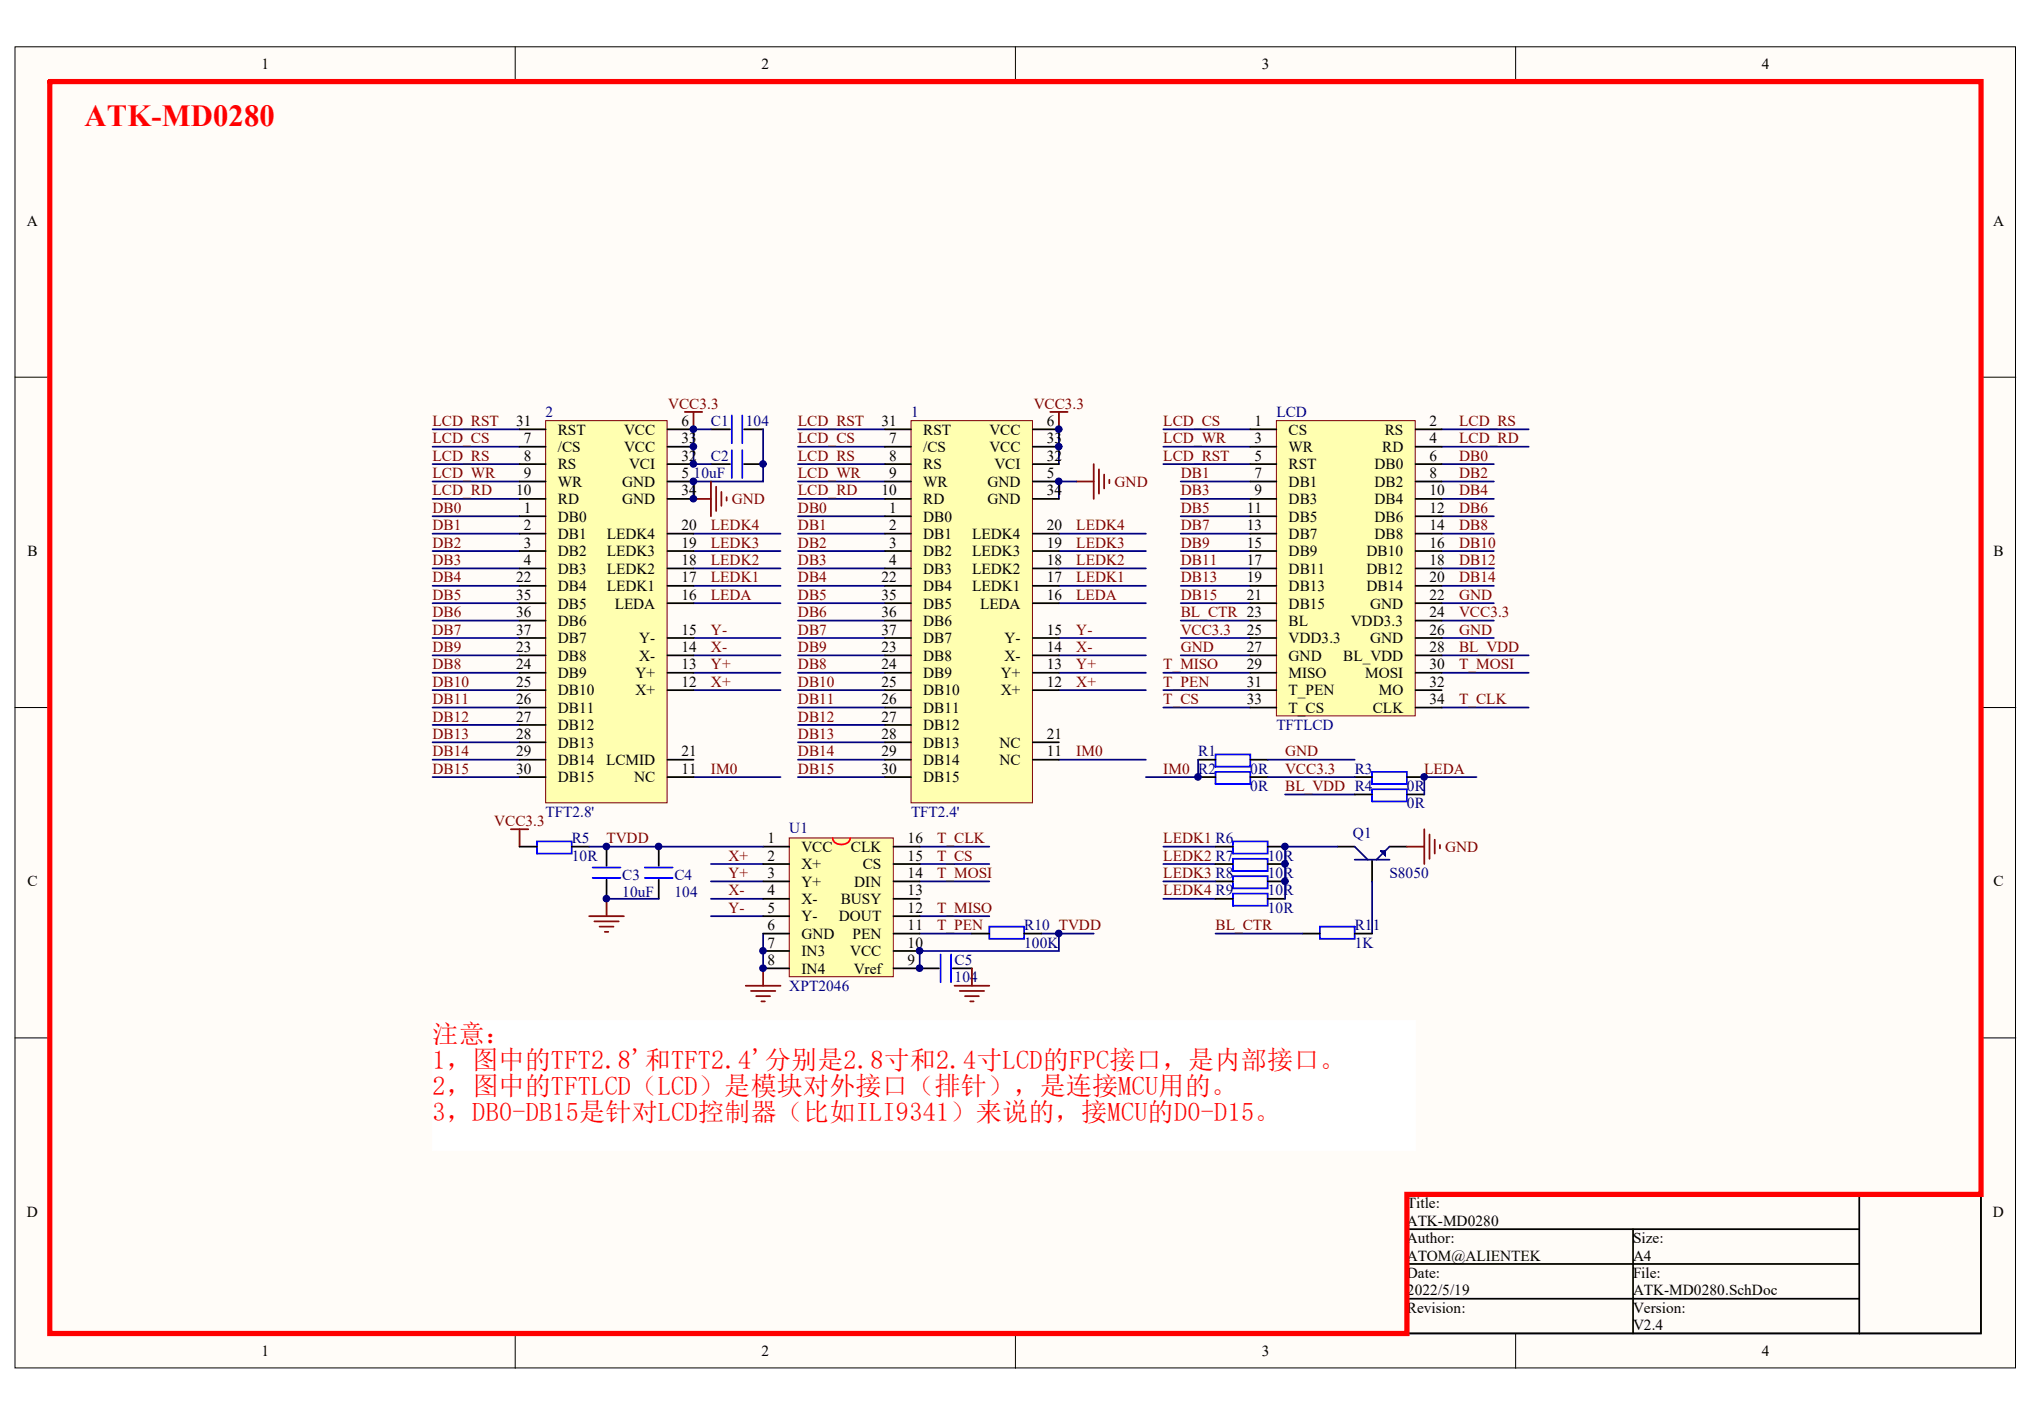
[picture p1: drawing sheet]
<svg xmlns="http://www.w3.org/2000/svg" width="287mm" height="200mm" viewBox="0 0 287 200" stroke-linecap="round" stroke-linejoin="round" font-family="sans-serif">
<g fill="#fffcf8" stroke="#000" stroke-width=".14">
<path d="M2.1 6.6h282.2v186.4h-282.2z"/>
<path d="M7 11.5h272.4v176.6h-272.4z"/>
</g>
<path d="M72.7 6.6v4.9M143.3 6.6v4.9M213.8 6.6v4.9M2.1 53.2h4.9M279.5 53.2h4.9M2.1 99.8h4.9M279.5 99.8h4.9M2.1 146.4h4.9M279.5 146.4h4.9M72.7 188.1v4.9M143.3 188.1v4.9M213.8 188.1v4.9" fill="none" stroke="#000" stroke-width=".14"/>
<g fill="none" stroke="#000" stroke-width=".25">
<path d="M100.3 60.6h2.7M100.3 65.5h2.7M105 60.6h2.7M105 65.5h2.7M85.6 119.4v2.7M92.9 119.4v2.7M85.6 124.1v2.7M92.9 124.1v2.7M129.8 136.6h2.7M134.4 136.6h2.7M137.1 131.7h2.5M144.5 131.7h2.4"/>
<path d="M198.5 168.5h81v19.6h-81zM198.5 173.4h63.8M198.5 178.3h63.8M230.4 173.4v14.7M262.3 168.5v19.6M198.5 183.2h63.8"/>
</g>
<g fill="none" stroke="#000080" stroke-width=".25">
<path d="M61 67.9h12.3M61 70.4h12.3M61 72.8h12.3M61 75.3h12.3M61 77.7h12.3M61 65.5h12.3M61 60.6h12.3M61 63h12.3M97.8 75.3h12.3M97.8 77.7h12.3M100.3 60.6h-2.5v4.9h2.5M107.7 60.6v7.3h-9.9v2.5"/>
<path d="M112.6 67.9h12.2M112.6 70.4h12.2M112.6 72.8h12.2M112.6 75.3h12.2M112.6 77.7h12.2M112.6 65.5h12.2M112.6 60.6h12.2M112.6 63h12.2M149.4 75.3h12.3M149.4 77.7h12.3M164.1 65.5h12.3M164.1 60.6h12.3"/>
<path d="M164.1 63h12.3M166.6 67.9h9.8M166.6 70.4h9.8M166.6 72.8h9.8M166.6 75.3h9.8M166.6 77.7h9.8M203.4 67.9h7.4M203.4 70.4h7.4M203.4 72.8h7.4M203.4 75.3h7.4M203.4 77.7h7.4M203.4 65.5h7.4"/>
<path d="M203.4 60.6h12.3M203.4 63h12.3M61 99.8h12.3M61 80.2h12.3M61 82.6h12.3M61 85.1h12.3M61 87.5h12.3M61 90h12.3M61 92.4h12.3M61 94.9h12.3M61 97.4h12.3M97.8 80.2h12.3"/>
<path d="M97.8 82.6h12.3M97.8 85.1h12.3M97.8 90h12.3M97.8 92.4h12.3M97.8 94.9h12.3M97.8 97.4h12.3M112.6 99.8h12.2M112.6 80.2h12.2M112.6 82.6h12.2M112.6 85.1h12.2M112.6 87.5h12.2M112.6 90h12.2"/>
<path d="M112.6 92.4h12.2M112.6 94.9h12.2M112.6 97.4h12.2M149.4 80.2h12.3M149.4 82.6h12.3M149.4 85.1h12.3M149.4 90h12.3M149.4 92.4h12.3M149.4 94.9h12.3M149.4 97.4h12.3M164.1 99.8h12.3M164.1 94.9h12.3"/>
<path d="M164.1 97.4h12.3M166.6 80.2h9.8M166.6 82.6h9.8M166.6 85.1h9.8M166.6 87.5h9.8M166.6 90h9.8M166.6 92.4h9.8M203.4 80.2h7.4M203.4 82.6h7.4M203.4 85.1h7.4M203.4 87.5h7.4M203.4 90h7.4"/>
<path d="M203.4 92.4h12.3M203.4 94.9h12.3M61 109.6h12.3M61 102.3h12.3M61 104.7h12.3M61 107.2h12.3M112.6 109.6h12.2M112.6 102.3h12.2M112.6 104.7h12.2M112.6 107.2h12.2M129.8 119.4h9.8M164.1 119.4h7.4"/>
<path d="M181.3 112.1h9.8M85.6 126.8h7.3M100.3 121.9h7.4M100.3 126.8h7.4M100.3 129.2h7.4M100.3 124.3h7.4M107.7 131.7v4.9M129.8 121.9h9.8M129.8 129.2h9.8M129.8 124.3h9.8M129.8 131.7h7.3M146.9 131.7h2.5v2.4h-19.6v2.5"/>
<path d="M149.4 131.7h4.9M164.1 121.9h7.4M164.1 126.8h7.4"/>
</g>
<path d="M103.2 58.6v3.9M104.7 58.6v3.9M103.2 63.5v3.9M104.7 63.5v3.9M83.6 123.8h3.9M83.6 122.4h3.9M91 123.8h3.9M91 122.4h3.9M132.7 134.6v4M134.2 134.6v4M139.6 130.7h4.9v1.7h-4.9z" fill="none" stroke="#00f" stroke-width=".25"/>
<g fill="none" stroke="#800000" stroke-width=".25">
<path d="M96.6 58.1h2.5M97.8 58.1v2.5M148.2 58.1h2.4M149.4 58.1v2.5M151.8 67.9h2.5M154.3 65.5v4.9M155 66.2v3.4M155.8 66.9v2M156.5 67.7v.5M72.1 117h2.4M73.3 117v2.4M83.1 129.2h4.9"/>
<path d="M83.9 130h3.4M84.6 130.7h2M85.3 131.4h.5M85.6 126.8v2.4M105.2 139.1h4.9M105.9 139.8h3.5M107.7 136.6v2.5M134.7 139.1h4.9M135.4 139.8h3.4M137.1 136.6v2.5M106.7 140.5h1.9M107.4 141.3h.5"/>
<path d="M136.1 140.5h2M136.9 141.3h.5"/>
</g>
<path d="M111.3 118.2h14.7v19.6h-14.7z" fill="#ffffb0" stroke="#800000" stroke-width=".14"/>
<g fill="none" stroke="#000" stroke-width=".25">
<path d="M73.3 119.4h2.5M80.7 119.4h2.4M107.7 119.4h3.6M126.1 119.4h3.7M169 109.6h2.5M169 107.2h2.5M171.5 119.4h2.4M176.4 109.6h2.4M176.4 107.2h2.4M178.8 119.4h2.5M188.7 119.4h2.4M191.1 109.6h2.5"/>
<path d="M191.1 112.1h2.5M196 119.4h2.5M198.5 109.6h2.4M198.5 112.1h2.4M107.7 121.9h3.6M107.7 124.3h3.6M107.7 126.8h3.6M107.7 129.2h3.6M107.7 131.7h3.6M107.7 134.1h3.6M107.7 136.6h3.6M126.1 121.9h3.7"/>
<path d="M126.1 124.3h3.7M126.1 126.8h3.7M126.1 129.2h3.7M126.1 131.7h3.7M126.1 134.1h3.7M126.1 136.6h3.7M171.5 121.9h2.4M171.5 124.3h2.4M171.5 126.8h2.4M178.8 121.9h2.5M178.8 124.3h2.5M178.8 126.8h2.5"/>
<path d="M183.8 131.7h2.4M191.1 131.7h2.5M193.6 121.4v2.9"/>
</g>
<path d="M117.5 118.2a1.28 1.28 0 0 0 2 .7 .77 .77 0 0 0 .4-.7" fill="none" stroke="#f00" stroke-width=".25"/>
<path d="M97.8 70.4h2.5M100.3 67.9v4.9M101 68.7v3.4M101.8 69.4v2M102.5 70.1v.5M198.5 119.4h2.4M200.9 117v4.9M201.7 117.7v3.4M202.4 118.4v2M203.1 119.2v.5" fill="none" stroke="#800000" stroke-width=".25"/>
<g fill="none" stroke="#000080" stroke-width=".25">
<path d="M149.4 60.6v4.9M151.8 67.9h-2.4v2.5M203.4 99.8h12.3M83.1 119.4h24.6M97.8 109.6h12.3M149.4 107.2h12.3M169 107.2v2.4h-7.3M178.8 107.2h12.3M178.8 109.6h12.3M188.7 119.4h-7.4v7.4M208.3 109.6h-7.4v2.5M164.1 124.3h7.4"/>
<path d="M171.5 131.7h12.3M193.6 124.3v7.4"/>
</g>
<path d="M75.8 118.7h4.9v1.7h-4.9zM171.5 108.9h4.9v1.7h-4.9zM171.5 106.4h4.9v1.7h-4.9zM173.9 118.7h4.9v1.7h-4.9zM193.6 108.9h4.9v1.7h-4.9zM193.6 111.3h4.9v1.8h-4.9zM173.9 121.1h4.9v1.8h-4.9zM173.9 123.6h4.9v1.7h-4.9zM173.9 126.1h4.9v1.7h-4.9zM186.2 130.7h4.9v1.7h-4.9z" fill="none" stroke="#00f" stroke-width=".25"/>
<path d="M191.1 119.4l1.9 1.9M196 119.4l-1.8 1.9M191.1 121.3h4.9M194.8 120h.6v.7z" fill="none" stroke="#11037f" stroke-width=".25"/>
<path d="M7 11.5h272.5v157h-81v19.6h-191.5z" fill="none" stroke="#f00" stroke-width=".74"/>
<path d="M61 144h138.7v18.3h-138.7z" fill="#fff" stroke="#fff" stroke-width=".14"/>
<path d="M180.1 59.3h19.6v41.7h-19.6z" fill="#ffffb0" stroke="#800000" stroke-width=".14"/>
<g fill="none" stroke="#000" stroke-width=".25">
<path d="M176.4 60.6h3.7M176.4 63h3.7M176.4 65.5h3.7M176.4 67.9h3.7M176.4 70.4h3.7M176.4 72.8h3.7M176.4 75.3h3.7M176.4 77.7h3.7M199.7 60.6h3.7M199.7 63h3.7M199.7 65.5h3.7M199.7 67.9h3.7"/>
<path d="M199.7 70.4h3.7M199.7 72.8h3.7M199.7 75.3h3.7M199.7 77.7h3.7M176.4 80.2h3.7M176.4 82.6h3.7M176.4 85.1h3.7M176.4 87.5h3.7M176.4 90h3.7M176.4 92.4h3.7M176.4 94.9h3.7M176.4 97.4h3.7"/>
<path d="M176.4 99.8h3.7M199.7 80.2h3.7M199.7 82.6h3.7M199.7 85.1h3.7M199.7 87.5h3.7M199.7 90h3.7M199.7 92.4h3.7M199.7 94.9h3.7M199.7 97.4h3.7M199.7 99.8h3.7"/>
</g>
<path d="M128.5 59.3h17.2v53.9h-17.2z" fill="#ffffb0" stroke="#800000" stroke-width=".14"/>
<g fill="none" stroke="#000" stroke-width=".25">
<path d="M124.8 72.8h3.7M124.8 75.3h3.7M124.8 77.7h3.7M124.8 67.9h3.7M124.8 60.6h3.7M124.8 63h3.7M124.8 65.5h3.7M124.8 70.4h3.7M145.7 75.3h3.7M145.7 77.7h3.7M145.7 67.9h3.7M145.7 60.6h3.7"/>
<path d="M145.7 63h3.7M145.7 65.5h3.7M145.7 70.4h3.7M124.8 80.2h3.7M124.8 97.4h3.7M124.8 94.9h3.7M124.8 92.4h3.7M124.8 90h3.7M124.8 85.1h3.7M124.8 82.6h3.7M124.8 99.8h3.7M124.8 87.5h3.7"/>
<path d="M145.7 80.2h3.7M145.7 97.4h3.7M145.7 94.9h3.7M145.7 92.4h3.7M145.7 90h3.7M145.7 85.1h3.7M145.7 82.6h3.7M124.8 107.2h3.7M124.8 104.7h3.7M124.8 102.3h3.7M124.8 109.6h3.7M145.7 107.2h3.7"/>
<path d="M145.7 104.7h3.7"/>
</g>
<path d="M77 59.3h17.1v53.9h-17.1z" fill="#ffffb0" stroke="#800000" stroke-width=".14"/>
<g fill="none" stroke="#000" stroke-width=".25">
<path d="M73.3 67.9h3.7M73.3 60.6h3.7M73.3 63h3.7M73.3 65.5h3.7M73.3 70.4h3.7M73.3 77.7h3.7M73.3 75.3h3.7M73.3 72.8h3.7M94.2 67.9h3.6M94.2 60.6h3.6M94.2 63h3.6M94.2 65.5h3.6"/>
<path d="M94.2 70.4h3.6M94.2 77.7h3.6M94.2 75.3h3.6M73.3 97.4h3.7M73.3 94.9h3.7M73.3 92.4h3.7M73.3 90h3.7M73.3 85.1h3.7M73.3 82.6h3.7M73.3 80.2h3.7M73.3 99.8h3.7M73.3 87.5h3.7"/>
<path d="M94.2 97.4h3.6M94.2 94.9h3.6M94.2 92.4h3.6M94.2 90h3.6M94.2 85.1h3.6M94.2 82.6h3.6M94.2 80.2h3.6M73.3 109.6h3.7M73.3 107.2h3.7M73.3 102.3h3.7M73.3 104.7h3.7M94.2 109.6h3.6"/>
<path d="M94.2 107.2h3.6"/>
</g>
<g fill="#000080" stroke="#000080" stroke-width=".14">
<circle cx="85.5" cy="126.8" r=".47"/>
<circle cx="85.5" cy="119.4" r=".47"/>
<circle cx="92.9" cy="119.4" r=".47"/>
<circle cx="97.8" cy="70.3" r=".47"/>
<circle cx="97.8" cy="67.9" r=".47"/>
<circle cx="97.8" cy="65.4" r=".47"/>
<circle cx="97.8" cy="63" r=".47"/>
<circle cx="97.8" cy="60.5" r=".47"/>
<circle cx="107.6" cy="136.6" r=".47"/>
<circle cx="107.6" cy="134.1" r=".47"/>
<circle cx="107.6" cy="65.4" r=".47"/>
<circle cx="129.7" cy="136.6" r=".47"/>
<circle cx="129.7" cy="134.1" r=".47"/>
<circle cx="149.4" cy="131.7" r=".47"/>
<circle cx="149.4" cy="67.9" r=".47"/>
<circle cx="149.4" cy="63" r=".47"/>
<circle cx="149.4" cy="60.5" r=".47"/>
<circle cx="169" cy="109.6" r=".47"/>
<circle cx="181.3" cy="124.3" r=".47"/>
<circle cx="181.3" cy="121.9" r=".47"/>
<circle cx="181.3" cy="119.4" r=".47"/>
<circle cx="200.9" cy="109.6" r=".47"/>
</g>
<text font-size="4.3" fill="#f00" x="11.9" y="17.8">ATK-MD0280</text>
<g font-size="3.7" fill="#f00">
<text x="61" y="147.1">注意：</text>
<text x="61" y="150.8">1，图中的TFT2.8'和TFT2.4'分别是2.8寸和2.4寸LCD的FPC接口，是内部接口。</text>
<text x="61" y="154.5">2，图中的TFTLCD（LCD）是模块对外接口（排针），是连接MCU用的。</text>
<text x="61" y="158.2">3，DB0-DB15是针对LCD控制器（比如ILI9341）来说的，接MCU的D0-D15。</text>
</g>
<g font-size="2.2">
<text x="36.9" y="9.8">1</text>
<text x="107.4" y="9.8">2</text>
<text x="178" y="9.8">3</text>
<text x="248.6" y="9.8">4</text>
<text x="3.8" y="31.8">A</text>
<text x="281.2" y="31.8">A</text>
<text x="72.8" y="60.1">31</text>
<text x="73.9" y="62.5">7</text>
<text x="73.9" y="65">8</text>
<text x="78.7" y="63.8">/CS</text>
<text x="78.7" y="61.3">RST</text>
<text x="88" y="61.3">VCC</text>
<text x="88" y="63.8">VCC</text>
<text x="96.1" y="60.1">6</text>
<text x="96.1" y="65">32</text>
<text x="96.1" y="62.5">33</text>
<text x="124.4" y="60.1">31</text>
<text x="125.5" y="62.5">7</text>
<text x="125.5" y="65">8</text>
<text x="130.2" y="63.8">/CS</text>
<text x="130.2" y="61.3">RST</text>
<text x="139.6" y="61.3">VCC</text>
<text x="139.6" y="63.8">VCC</text>
<text x="147.7" y="60.1">6</text>
<text x="147.7" y="65">32</text>
<text x="147.7" y="62.5">33</text>
<text x="177" y="60.1">1</text>
<text x="177" y="62.5">3</text>
<text x="177" y="65">5</text>
<text x="181.8" y="61.3">CS</text>
<text x="181.8" y="63.8">WR</text>
<text x="195" y="63.8">RD</text>
<text x="195.4" y="61.3">RS</text>
<text x="201.7" y="60.1">2</text>
<text x="201.7" y="62.5">4</text>
<text x="201.7" y="65">6</text>
<text x="72.8" y="69.9">10</text>
<text x="73.9" y="67.4">9</text>
<text x="78.7" y="66.2">RS</text>
<text x="78.7" y="68.7">WR</text>
<text x="78.7" y="71.1">RD</text>
<text x="87.8" y="68.7">GND</text>
<text x="87.8" y="71.1">GND</text>
<text x="88.8" y="66.2">VCI</text>
<text x="96.1" y="67.4">5</text>
<text x="96.1" y="69.9">34</text>
<text x="124.4" y="69.9">10</text>
<text x="125.5" y="67.4">9</text>
<text x="130.2" y="66.2">RS</text>
<text x="130.2" y="68.7">WR</text>
<text x="130.2" y="71.1">RD</text>
<text x="139.3" y="68.7">GND</text>
<text x="139.3" y="71.1">GND</text>
<text x="140.3" y="66.2">VCI</text>
<text x="147.7" y="67.4">5</text>
<text x="147.7" y="69.9">34</text>
<text x="177" y="67.4">7</text>
<text x="177" y="69.9">9</text>
<text x="181.8" y="66.2">RST</text>
<text x="181.8" y="68.7">DB1</text>
<text x="181.8" y="71.1">DB3</text>
<text x="193.9" y="66.2">DB0</text>
<text x="193.9" y="68.7">DB2</text>
<text x="193.9" y="71.1">DB4</text>
<text x="201.7" y="67.4">8</text>
<text x="201.7" y="69.9">10</text>
<text x="73.9" y="72.3">1</text>
<text x="73.9" y="74.8">2</text>
<text x="73.9" y="77.3">3</text>
<text x="78.7" y="73.6">DB0</text>
<text x="78.7" y="76">DB1</text>
<text x="85.6" y="76">LEDK4</text>
<text x="96.1" y="77.3">19</text>
<text x="96.1" y="74.8">20</text>
<text x="125.5" y="72.3">1</text>
<text x="125.5" y="74.8">2</text>
<text x="125.5" y="77.3">3</text>
<text x="130.2" y="73.6">DB0</text>
<text x="130.2" y="76">DB1</text>
<text x="137.1" y="76">LEDK4</text>
<text x="147.7" y="77.3">19</text>
<text x="147.7" y="74.8">20</text>
<text x="175.9" y="72.3">11</text>
<text x="175.9" y="74.8">13</text>
<text x="175.9" y="77.3">15</text>
<text x="181.8" y="73.6">DB5</text>
<text x="181.8" y="76">DB7</text>
<text x="193.9" y="73.6">DB6</text>
<text x="193.9" y="76">DB8</text>
<text x="201.7" y="72.3">12</text>
<text x="201.7" y="74.8">14</text>
<text x="201.7" y="77.3">16</text>
<text x="3.9" y="78.4">B</text>
<text x="72.8" y="82.2">22</text>
<text x="73.9" y="79.7">4</text>
<text x="78.7" y="78.5">DB2</text>
<text x="78.7" y="80.9">DB3</text>
<text x="78.7" y="83.4">DB4</text>
<text x="85.6" y="83.4">LEDK1</text>
<text x="85.6" y="80.9">LEDK2</text>
<text x="85.6" y="78.5">LEDK3</text>
<text x="96.1" y="82.2">17</text>
<text x="96.1" y="79.7">18</text>
<text x="124.4" y="82.2">22</text>
<text x="125.5" y="79.7">4</text>
<text x="130.2" y="78.5">DB2</text>
<text x="130.2" y="80.9">DB3</text>
<text x="130.2" y="83.4">DB4</text>
<text x="137.1" y="83.4">LEDK1</text>
<text x="137.1" y="80.9">LEDK2</text>
<text x="137.1" y="78.5">LEDK3</text>
<text x="147.7" y="82.2">17</text>
<text x="147.7" y="79.7">18</text>
<text x="175.9" y="79.7">17</text>
<text x="175.9" y="82.2">19</text>
<text x="181.8" y="78.5">DB9</text>
<text x="181.8" y="80.9">DB11</text>
<text x="181.8" y="83.4">DB13</text>
<text x="192.8" y="78.5">DB10</text>
<text x="192.8" y="80.9">DB12</text>
<text x="192.8" y="83.4">DB14</text>
<text x="201.7" y="79.7">18</text>
<text x="201.7" y="82.2">20</text>
<text x="281.2" y="78.4">B</text>
<text x="72.8" y="84.6">35</text>
<text x="72.8" y="87.1">36</text>
<text x="72.8" y="89.5">37</text>
<text x="78.7" y="85.8">DB5</text>
<text x="78.7" y="88.3">DB6</text>
<text x="86.7" y="85.8">LEDA</text>
<text x="96.1" y="89.5">15</text>
<text x="96.1" y="84.6">16</text>
<text x="124.4" y="84.6">35</text>
<text x="124.4" y="87.1">36</text>
<text x="124.4" y="89.5">37</text>
<text x="130.2" y="85.8">DB5</text>
<text x="130.2" y="88.3">DB6</text>
<text x="138.3" y="85.8">LEDA</text>
<text x="147.7" y="89.5">15</text>
<text x="147.7" y="84.6">16</text>
<text x="175.9" y="84.6">21</text>
<text x="175.9" y="89.5">25</text>
<text x="181.8" y="85.8">DB15</text>
<text x="181.8" y="88.3">BL</text>
<text x="190.6" y="88.3">VDD3.3</text>
<text x="193.3" y="85.8">GND</text>
<text x="201.7" y="84.6">22</text>
<text x="201.7" y="87.1">24</text>
<text x="201.7" y="89.5">26</text>
<text x="72.8" y="92">23</text>
<text x="72.8" y="94.4">24</text>
<text x="78.7" y="93.2">DB8</text>
<text x="78.7" y="95.6">DB9</text>
<text x="78.7" y="90.7">DB7</text>
<text x="89.6" y="95.6">Y+</text>
<text x="90.2" y="93.2">X-</text>
<text x="90.2" y="90.7">Y-</text>
<text x="96.1" y="94.4">13</text>
<text x="96.1" y="92">14</text>
<text x="124.4" y="92">23</text>
<text x="124.4" y="94.4">24</text>
<text x="130.2" y="93.2">DB8</text>
<text x="130.2" y="95.6">DB9</text>
<text x="130.2" y="90.7">DB7</text>
<text x="141.2" y="95.6">Y+</text>
<text x="141.7" y="93.2">X-</text>
<text x="141.7" y="90.7">Y-</text>
<text x="147.7" y="94.4">13</text>
<text x="147.7" y="92">14</text>
<text x="175.9" y="92">27</text>
<text x="175.9" y="94.4">29</text>
<text x="181.8" y="90.7">VDD3.3</text>
<text x="181.8" y="93.2">GND</text>
<text x="181.8" y="95.6">MISO</text>
<text x="189.5" y="93.2">BL_VDD</text>
<text x="192.6" y="95.6">MOSI</text>
<text x="193.3" y="90.7">GND</text>
<text x="201.7" y="92">28</text>
<text x="201.7" y="94.4">30</text>
<text x="72.8" y="96.9">25</text>
<text x="72.8" y="99.3">26</text>
<text x="72.8" y="101.8">27</text>
<text x="78.7" y="98.1">DB10</text>
<text x="78.7" y="100.6">DB11</text>
<text x="89.6" y="98.1">X+</text>
<text x="96.1" y="96.9">12</text>
<text x="124.4" y="96.9">25</text>
<text x="124.4" y="99.3">26</text>
<text x="124.4" y="101.8">27</text>
<text x="130.2" y="98.1">DB10</text>
<text x="130.2" y="100.6">DB11</text>
<text x="141.2" y="98.1">X+</text>
<text x="147.7" y="96.9">12</text>
<text x="175.9" y="96.9">31</text>
<text x="175.9" y="99.3">33</text>
<text x="181.8" y="98.1">T_PEN</text>
<text x="181.8" y="100.6">T_CS</text>
<text x="193.7" y="100.6">CLK</text>
<text x="194.5" y="98.1">MO</text>
<text x="201.7" y="96.9">32</text>
<text x="201.7" y="99.3">34</text>
<text x="72.8" y="104.2">28</text>
<text x="72.8" y="106.7">29</text>
<text x="78.7" y="103">DB12</text>
<text x="78.7" y="105.5">DB13</text>
<text x="78.7" y="107.9">DB14</text>
<text x="85.5" y="107.9">LCMID</text>
<text x="96.1" y="106.7">21</text>
<text x="124.4" y="104.2">28</text>
<text x="124.4" y="106.7">29</text>
<text x="130.2" y="103">DB12</text>
<text x="130.2" y="105.5">DB13</text>
<text x="130.2" y="107.9">DB14</text>
<text x="141" y="107.9">NC</text>
<text x="141" y="105.5">NC</text>
<text x="147.7" y="106.7">11</text>
<text x="147.7" y="104.2">21</text>
<text x="72.8" y="109.1">30</text>
<text x="78.7" y="110.4">DB15</text>
<text x="89.4" y="110.4">NC</text>
<text x="96.1" y="109.1">11</text>
<text x="124.4" y="109.1">30</text>
<text x="130.2" y="110.4">DB15</text>
<text x="108.3" y="118.9">1</text>
<text x="128" y="118.9">16</text>
<text x="3.9" y="125">C</text>
<text x="108.3" y="121.4">2</text>
<text x="108.3" y="123.9">3</text>
<text x="113.1" y="120.2">VCC</text>
<text x="113.1" y="122.6">X+</text>
<text x="113.1" y="125.1">Y+</text>
<text x="120" y="120.2">CLK</text>
<text x="120.5" y="125.1">DIN</text>
<text x="121.7" y="122.6">CS</text>
<text x="128" y="123.9">14</text>
<text x="128" y="121.4">15</text>
<text x="281.2" y="125">C</text>
<text x="108.3" y="126.3">4</text>
<text x="108.3" y="128.8">5</text>
<text x="108.3" y="131.2">6</text>
<text x="113.1" y="127.5">X-</text>
<text x="113.1" y="130">Y-</text>
<text x="118.3" y="130">DOUT</text>
<text x="118.6" y="127.5">BUSY</text>
<text x="128" y="131.2">11</text>
<text x="128" y="128.8">12</text>
<text x="128" y="126.3">13</text>
<text x="108.3" y="133.7">7</text>
<text x="108.3" y="136.1">8</text>
<text x="113.1" y="132.4">GND</text>
<text x="113.1" y="134.9">IN3</text>
<text x="113.1" y="137.3">IN4</text>
<text x="120" y="134.9">VCC</text>
<text x="120.3" y="132.4">PEN</text>
<text x="120.4" y="137.3">Vref</text>
<text x="128" y="136.1">9</text>
<text x="128" y="133.7">10</text>
<text x="3.8" y="171.6">D</text>
<text x="198.5" y="170.5">Title:</text>
<text x="198.5" y="172.9">ATK-MD0280</text>
<text x="281.1" y="171.6">D</text>
<text x="198.5" y="175.4">Author:</text>
<text x="198.5" y="177.8">ATOM@ALIENTEK</text>
<text x="230.4" y="175.4">Size:</text>
<text x="230.4" y="177.8">A4</text>
<text x="198.5" y="180.3">Date:</text>
<text x="198.5" y="185.2">Revision:</text>
<text x="198.5" y="182.7">2022/5/19</text>
<text x="230.4" y="180.3">File:</text>
<text x="230.4" y="185.2">Version:</text>
<text x="230.4" y="182.7">ATK-MD0280.SchDoc</text>
<text x="36.9" y="191.3">1</text>
<text x="107.4" y="191.3">2</text>
<text x="178" y="191.3">3</text>
<text x="230.4" y="187.6">V2.4</text>
<text x="248.6" y="191.3">4</text>
</g>
<g font-size="2.2" fill="#000080">
<text x="77" y="58.9">2</text>
<text x="128.5" y="58.9">1</text>
<text x="180.1" y="58.9">LCD</text>
<text x="100.3" y="60.1">C1</text>
<text x="100.3" y="65">C2</text>
<text x="105.2" y="60.1">104</text>
<text x="97.8" y="67.4">10uF</text>
<text x="169" y="106.7">R1</text>
<text x="180.1" y="103">TFTLCD</text>
<text x="176.4" y="111.6">0R</text>
<text x="176.4" y="109.1">0R</text>
<text x="191.1" y="109.1">R3</text>
<text x="198.5" y="111.6">0R</text>
<text x="77" y="115.3">TFT2.8'</text>
<text x="80.7" y="118.9">R5</text>
<text x="111.3" y="117.5">U1</text>
<text x="128.5" y="115.3">TFT2.4'</text>
<text x="190.9" y="118.2">Q1</text>
<text x="198.5" y="114">0R</text>
<text x="80.7" y="121.4">10R</text>
<text x="87.8" y="124.1">C3</text>
<text x="95.1" y="124.1">C4</text>
<text x="178.8" y="121.4">10R</text>
<text x="178.8" y="123.9">10R</text>
<text x="196" y="123.9">S8050</text>
<text x="87.8" y="126.6">10uF</text>
<text x="95.1" y="126.6">104</text>
<text x="144.5" y="131.2">R10 TVDD</text>
<text x="178.8" y="126.3">10R</text>
<text x="178.8" y="128.8">10R</text>
<text x="191.1" y="131.2">R11</text>
<text x="134.7" y="136.1">C5</text>
<text x="144.5" y="133.7">100K</text>
<text x="191.1" y="133.7">1K</text>
<text x="111.3" y="139.8">XPT2046</text>
<text x="134.7" y="138.6">104</text>
</g>
<g font-size="2.2" fill="#800000">
<text x="94.3" y="57.6">VCC3.3</text>
<text x="145.8" y="57.6">VCC3.3</text>
<text x="61" y="60.1">LCD_RST</text>
<text x="61" y="65">LCD_RS</text>
<text x="61" y="62.5">LCD_CS</text>
<text x="112.6" y="60.1">LCD_RST</text>
<text x="112.6" y="65">LCD_RS</text>
<text x="112.6" y="62.5">LCD_CS</text>
<text x="164.1" y="60.1">LCD_CS</text>
<text x="164.1" y="62.5">LCD_WR</text>
<text x="164.1" y="65">LCD_RST</text>
<text x="205.8" y="65">DB0</text>
<text x="205.8" y="62.5">LCD_RD</text>
<text x="205.8" y="60.1">LCD_RS</text>
<text x="61" y="67.4">LCD_WR</text>
<text x="61" y="69.9">LCD_RD</text>
<text x="103.2" y="71.1">GND</text>
<text x="112.6" y="67.4">LCD_WR</text>
<text x="112.6" y="69.9">LCD_RD</text>
<text x="157.2" y="68.7">GND</text>
<text x="166.6" y="67.4">DB1</text>
<text x="166.6" y="69.9">DB3</text>
<text x="205.8" y="67.4">DB2</text>
<text x="205.8" y="69.9">DB4</text>
<text x="61" y="74.8">DB1</text>
<text x="61" y="77.3">DB2</text>
<text x="61" y="72.3">DB0</text>
<text x="100.3" y="77.3">LEDK3</text>
<text x="100.3" y="74.8">LEDK4</text>
<text x="112.6" y="74.8">DB1</text>
<text x="112.6" y="77.3">DB2</text>
<text x="112.6" y="72.3">DB0</text>
<text x="151.8" y="77.3">LEDK3</text>
<text x="151.8" y="74.8">LEDK4</text>
<text x="166.6" y="77.3">DB9</text>
<text x="166.6" y="72.3">DB5</text>
<text x="166.6" y="74.8">DB7</text>
<text x="205.8" y="72.3">DB6</text>
<text x="205.8" y="74.8">DB8</text>
<text x="205.8" y="77.3">DB10</text>
<text x="61" y="79.7">DB3</text>
<text x="61" y="82.2">DB4</text>
<text x="100.3" y="82.2">LEDK1</text>
<text x="100.3" y="79.7">LEDK2</text>
<text x="112.6" y="79.7">DB3</text>
<text x="112.6" y="82.2">DB4</text>
<text x="151.8" y="82.2">LEDK1</text>
<text x="151.8" y="79.7">LEDK2</text>
<text x="166.6" y="79.7">DB11</text>
<text x="166.6" y="82.2">DB13</text>
<text x="205.8" y="79.7">DB12</text>
<text x="205.8" y="82.2">DB14</text>
<text x="61" y="84.6">DB5</text>
<text x="61" y="87.1">DB6</text>
<text x="61" y="89.5">DB7</text>
<text x="100.3" y="89.5">Y-</text>
<text x="100.3" y="84.6">LEDA</text>
<text x="112.6" y="84.6">DB5</text>
<text x="112.6" y="87.1">DB6</text>
<text x="112.6" y="89.5">DB7</text>
<text x="151.8" y="89.5">Y-</text>
<text x="151.8" y="84.6">LEDA</text>
<text x="166.6" y="84.6">DB15</text>
<text x="166.6" y="87.1">BL_CTR 23</text>
<text x="166.6" y="89.5">VCC3.3</text>
<text x="205.8" y="84.6">GND</text>
<text x="205.8" y="89.5">GND</text>
<text x="205.8" y="87.1">VCC3.3</text>
<text x="61" y="94.4">DB8</text>
<text x="61" y="92">DB9</text>
<text x="100.3" y="92">X-</text>
<text x="100.3" y="94.4">Y+</text>
<text x="112.6" y="94.4">DB8</text>
<text x="112.6" y="92">DB9</text>
<text x="151.8" y="92">X-</text>
<text x="151.8" y="94.4">Y+</text>
<text x="164.1" y="94.4">T_MISO</text>
<text x="166.6" y="92">GND</text>
<text x="205.8" y="92">BL_VDD</text>
<text x="205.8" y="94.4">T_MOSI</text>
<text x="61" y="96.9">DB10</text>
<text x="61" y="99.3">DB11</text>
<text x="61" y="101.8">DB12</text>
<text x="100.3" y="96.9">X+</text>
<text x="112.6" y="96.9">DB10</text>
<text x="112.6" y="99.3">DB11</text>
<text x="112.6" y="101.8">DB12</text>
<text x="151.8" y="96.9">X+</text>
<text x="164.1" y="99.3">T_CS</text>
<text x="164.1" y="96.9">T_PEN</text>
<text x="205.8" y="99.3">T_CLK</text>
<text x="61" y="104.2">DB13</text>
<text x="61" y="106.7">DB14</text>
<text x="112.6" y="104.2">DB13</text>
<text x="112.6" y="106.7">DB14</text>
<text x="151.8" y="106.7">IM0</text>
<text x="181.3" y="106.7">GND</text>
<text x="61" y="109.1">DB15</text>
<text x="100.3" y="109.1">IM0</text>
<text x="112.6" y="109.1">DB15</text>
<text x="164.1" y="109.1">IM0 R2</text>
<text x="181.3" y="111.6">BL_VDD R4</text>
<text x="181.3" y="109.1">VCC3.3</text>
<text x="200.9" y="109.1">LEDA</text>
<text x="69.7" y="116.5">VCC3.3</text>
<text x="85.6" y="118.9">TVDD</text>
<text x="132.2" y="118.9">T_CLK</text>
<text x="164.1" y="118.9">LEDK1 R6</text>
<text x="102.8" y="121.4">X+</text>
<text x="102.8" y="123.9">Y+</text>
<text x="132.2" y="121.4">T_CS</text>
<text x="132.2" y="123.9">T_MOSI</text>
<text x="164.1" y="121.4">LEDK2 R7</text>
<text x="164.1" y="123.9">LEDK3 R8</text>
<text x="203.9" y="120.2">GND</text>
<text x="102.8" y="126.3">X-</text>
<text x="102.8" y="128.8">Y-</text>
<text x="132.2" y="128.8">T_MISO</text>
<text x="132.2" y="131.2">T_PEN</text>
<text x="164.1" y="126.3">LEDK4 R9</text>
<text x="171.5" y="131.2">BL_CTR</text>
</g>
</svg>
